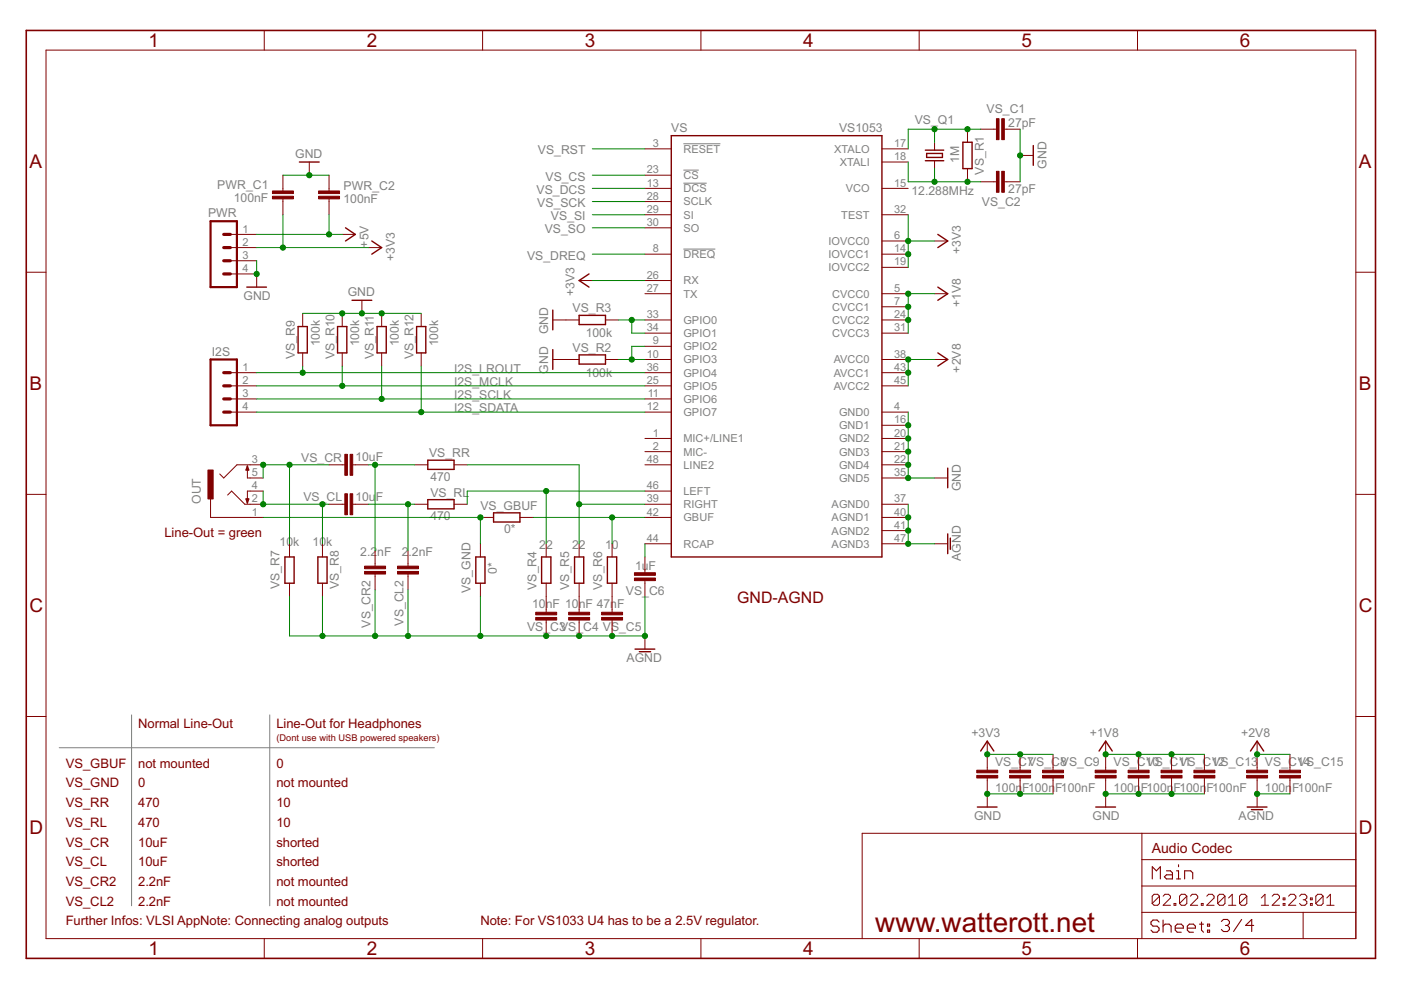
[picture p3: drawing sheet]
<svg xmlns="http://www.w3.org/2000/svg" width="297mm" height="210mm" viewBox="0 0 297 210" stroke-linecap="round" stroke-linejoin="round" font-family="sans-serif">
<g fill="#808080" stroke="#808080" stroke-width=".21">
<path d="M12.6 158.5h79.5z"/>
<path d="M57.2 151.6v40.4z"/>
<path d="M27.9 151.6v40.4z"/>
<path d="M144.9 30.5h7.8z"/>
<path d="M144.9 36.1h3.2z"/>
<path d="M144.9 38.8h4.9z"/>
<path d="M144.9 52.8h6.8z"/>
</g>
<g fill="#800000" stroke="#800000" stroke-width=".3">
<path d="M142.3 28.8v89.3z"/>
<path d="M142.3 118.1h44.7z"/>
<path d="M187 28.8v89.3z"/>
<path d="M142.3 28.8h44.7z"/>
<path d="M200.9 113.2v4.2z"/>
<path d="M201.5 114.1v2.4z"/>
<path d="M122.8 77.2h5.6z"/>
<path d="M122.8 75.2h5.6z"/>
<path d="M128.4 75.2v2z"/>
<path d="M122.8 75.2v2z"/>
<path d="M117.2 74.1v4.2z"/>
<path d="M130.7 118.1v5.6z"/>
<path d="M128.8 118.1v5.6z"/>
<path d="M128.8 118.1h1.9z"/>
<path d="M128.8 123.7h1.9z"/>
<path d="M123.8 118.1v5.6z"/>
<path d="M121.8 118.1v5.6z"/>
<path d="M121.8 118.1h2z"/>
<path d="M121.8 123.7h2z"/>
<path d="M116.8 118.1v5.6z"/>
<path d="M114.8 118.1v5.6z"/>
<path d="M114.8 118.1h2z"/>
<path d="M114.8 123.7h2z"/>
<path d="M134.6 137.6h4.2z"/>
<path d="M135.6 138.2h2.3z"/>
<path d="M198.8 52.5l2.1-1.4z"/>
<path d="M198.8 49.7l2.1 1.4z"/>
<path d="M198.8 77.6l2.1-1.4z"/>
<path d="M198.8 74.8l2.1 1.4z"/>
<path d="M198.8 63.7l2.1-1.4z"/>
<path d="M198.8 60.9l2.1 1.4z"/>
<path d="M122.8 59.5l2.1-1.4z"/>
<path d="M122.8 59.5l2.1 1.4z"/>
<path d="M200.9 99.3v4.1z"/>
<path d="M207.2 171.1h4.2z"/>
<path d="M209.3 157.1l1.4 2.1z"/>
<path d="M209.3 157.1l-1.4 2.1z"/>
<path d="M232.3 171.1h4.2z"/>
<path d="M234.4 157.1l1.4 2.1z"/>
<path d="M234.4 157.1l-1.4 2.1z"/>
<path d="M266.5 157.1l1.4 2.1z"/>
<path d="M266.5 157.1l-1.4 2.1z"/>
<path d="M264.4 171.1h4.2z"/>
<path d="M265.3 171.7h2.4z"/>
<path d="M219.1 30.9v4.2z"/>
<path d="M204.2 30.2v5.6z"/>
<path d="M206.1 30.2v5.6z"/>
<path d="M204.2 35.8h1.9z"/>
<path d="M204.2 30.2h1.9z"/>
<path d="M90.7 105.9h5.6z"/>
<path d="M90.7 107.9h5.6z"/>
<path d="M90.7 105.9v2z"/>
<path d="M96.3 105.9v2z"/>
<path d="M90.7 97.6h5.6z"/>
<path d="M90.7 99.5h5.6z"/>
<path d="M90.7 97.6v1.9z"/>
<path d="M96.3 97.6v1.9z"/>
<path d="M104.6 108.7h5.6z"/>
<path d="M104.6 110.7h5.6z"/>
<path d="M104.6 108.7v2z"/>
<path d="M110.2 108.7v2z"/>
<path d="M100.9 118.1v5.6z"/>
<path d="M102.8 118.1v5.6z"/>
<path d="M100.9 123.7h1.9z"/>
<path d="M100.9 118.1h1.9z"/>
<path d="M60.4 118.1v5.6z"/>
<path d="M62.4 118.1v5.6z"/>
<path d="M60.4 123.7h2z"/>
<path d="M60.4 118.1h2z"/>
<path d="M67.4 118.1v5.6z"/>
<path d="M69.3 118.1v5.6z"/>
<path d="M67.4 123.7h1.9z"/>
<path d="M67.4 118.1h1.9z"/>
<path d="M122.8 68.8h5.6z"/>
<path d="M122.8 66.9h5.6z"/>
<path d="M128.4 66.9v1.9z"/>
<path d="M122.8 66.9v1.9z"/>
<path d="M117.2 65.7v4.2z"/>
<path d="M52.3 60.9h4.2z"/>
<path d="M78.8 53.9l2.1-1.4z"/>
<path d="M78.8 51.1l2.1 1.4z"/>
<path d="M73.3 51.1l2-1.4z"/>
<path d="M73.3 48.3l2 1.4z"/>
<path d="M63.5 34.4h4.2z"/>
<path d="M65.2 69.2v5.6z"/>
<path d="M63.2 69.2v5.6z"/>
<path d="M63.2 69.2h2z"/>
<path d="M63.2 74.8h2z"/>
<path d="M73.5 69.2v5.6z"/>
<path d="M71.6 69.2v5.6z"/>
<path d="M71.6 69.2h1.9z"/>
<path d="M71.6 74.8h1.9z"/>
<path d="M81.9 69.2v5.6z"/>
<path d="M79.9 69.2v5.6z"/>
<path d="M79.9 69.2h2z"/>
<path d="M79.9 74.8h2z"/>
<path d="M90.3 69.2v5.6z"/>
<path d="M88.3 69.2v5.6z"/>
<path d="M88.3 69.2h2z"/>
<path d="M88.3 74.8h2z"/>
<path d="M74.6 63.7h4.2z"/>
<path d="M52.5 98.8l.2 .9z"/>
<path d="M52.2 99.7h.5z"/>
<path d="M52.5 98.8l-.3 .9z"/>
<path d="M52.7 105.8l-.2 .8z"/>
<path d="M52.2 105.8h.5z"/>
<path d="M52.2 105.8l.3 .8z"/>
<path d="M196.5 33.4h3.3z"/>
<path d="M199.8 32.5v.9z"/>
<path d="M196.5 32.5h3.3z"/>
<path d="M196.5 32.5v.9z"/>
<path d="M196.2 31.8h3.9z"/>
<path d="M196.2 34.1h3.9z"/>
</g>
<g fill="#800000" stroke="#800000" stroke-width=".21">
<path d="M136.7 31.6h5.6z"/>
<path d="M136.7 37.1h5.6z"/>
<path d="M136.7 39.9h5.6z"/>
<path d="M136.7 42.7h5.6z"/>
<path d="M136.7 45.5h5.6z"/>
<path d="M136.7 48.3h5.6z"/>
<path d="M136.7 59.5h5.6z"/>
<path d="M136.7 62.3h5.6z"/>
<path d="M136.7 67.8h5.6z"/>
<path d="M136.7 70.6h5.6z"/>
<path d="M136.7 73.4h5.6z"/>
<path d="M136.7 76.2h5.6z"/>
<path d="M136.7 79h5.6z"/>
<path d="M136.7 81.8h5.6z"/>
<path d="M136.7 84.6h5.6z"/>
<path d="M136.7 87.4h5.6z"/>
<path d="M136.7 93h5.6z"/>
<path d="M136.7 95.8h5.6z"/>
<path d="M136.7 98.6h5.6z"/>
<path d="M136.7 104.1h5.6z"/>
<path d="M136.7 106.9h5.6z"/>
<path d="M136.7 109.7h5.6z"/>
<path d="M136.7 115.3h5.6z"/>
<path d="M187 31.6h5.6z"/>
<path d="M187 34.4h5.6z"/>
<path d="M187 39.9h5.6z"/>
<path d="M187 45.5h5.6z"/>
<path d="M187 51.1h5.6z"/>
<path d="M187 53.9h5.6z"/>
<path d="M187 56.7h5.6z"/>
<path d="M187 62.3h5.6z"/>
<path d="M187 65h5.6z"/>
<path d="M187 67.8h5.6z"/>
<path d="M187 70.6h5.6z"/>
<path d="M187 76.2h5.6z"/>
<path d="M187 79h5.6z"/>
<path d="M187 81.8h5.6z"/>
<path d="M187 87.4h5.6z"/>
<path d="M187 90.2h5.6z"/>
<path d="M187 93h5.6z"/>
<path d="M187 95.8h5.6z"/>
<path d="M187 98.6h5.6z"/>
<path d="M187 101.3h5.6z"/>
<path d="M187 106.9h5.6z"/>
<path d="M136.7 53.9h5.6z"/>
<path d="M187 109.7h5.6z"/>
<path d="M187 112.5h5.6z"/>
<path d="M187 115.3h5.6z"/>
<path d="M198.1 115.3h2.8z"/>
<path d="M128.4 76.2h2.8z"/>
<path d="M120 76.2h2.8z"/>
<path d="M136.7 123.7v2.7z"/>
<path d="M136.7 118.1v2.8z"/>
<path d="M136.7 123.1v.6z"/>
<path d="M136.7 120.9v.5z"/>
<path d="M117.2 76.2h2.8z"/>
<path d="M129.8 115.3v2.8z"/>
<path d="M129.8 123.7v2.7z"/>
<path d="M122.8 115.3v2.8z"/>
<path d="M122.8 123.7v2.7z"/>
<path d="M115.8 115.3v2.8z"/>
<path d="M115.8 123.7v2.7z"/>
<path d="M115.8 132v2.8z"/>
<path d="M115.8 126.4v2.8z"/>
<path d="M115.8 131.5v.5z"/>
<path d="M115.8 129.2v.6z"/>
<path d="M122.8 132v2.8z"/>
<path d="M122.8 126.4v2.8z"/>
<path d="M122.8 131.5v.5z"/>
<path d="M122.8 129.2v.6z"/>
<path d="M129.8 132v2.8z"/>
<path d="M129.8 126.4v2.8z"/>
<path d="M129.8 131.5v.5z"/>
<path d="M129.8 129.2v.6z"/>
<path d="M136.7 134.8v2.8z"/>
<path d="M198.1 51.1h2.8z"/>
<path d="M198.1 76.2h2.8z"/>
<path d="M198.1 62.3h2.8z"/>
<path d="M122.8 59.5h2.8z"/>
<path d="M198.1 101.3h2.8z"/>
<path d="M287.5 193.4v5.6z"/>
<path d="M287.5 187.9v5.5z"/>
<path d="M287.5 182.3v5.6z"/>
<path d="M287.5 176.7v5.6z"/>
<path d="M182.8 176.7v22.3z"/>
<path d="M182.8 176.7h59.3z"/>
<path d="M242.1 176.7h45.4z"/>
<path d="M276.3 193.4v5.6z"/>
<path d="M276.3 193.4h11.2z"/>
<path d="M242.1 193.4h34.2z"/>
<path d="M242.1 193.4v5.6z"/>
<path d="M242.1 187.9v5.5z"/>
<path d="M242.1 187.9h45.4z"/>
<path d="M242.1 182.3v5.6z"/>
<path d="M242.1 182.3h45.4z"/>
<path d="M242.1 176.7v5.6z"/>
<path d="M244.3 190v1.6z"/>
<path d="M244.3 190l.4-.4z"/>
<path d="M244.7 189.6h.7z"/>
<path d="M245.4 189.6l.4 .4z"/>
<path d="M245.8 190v1.6z"/>
<path d="M245.8 191.6l-.4 .3z"/>
<path d="M244.7 191.9h.7z"/>
<path d="M244.3 191.6l.4 .3z"/>
<path d="M244.3 191.6l1.5-1.6z"/>
<path d="M246.6 191.9h1.6z"/>
<path d="M246.6 191.9l1.6-1.5z"/>
<path d="M248.2 190v.4z"/>
<path d="M247.8 189.6l.4 .4z"/>
<path d="M247 189.6h.8z"/>
<path d="M247 189.6l-.4 .4z"/>
<path d="M248.9 191.6v.3z"/>
<path d="M248.9 191.6h.4z"/>
<path d="M249.3 191.6v.3z"/>
<path d="M248.9 191.9h.4z"/>
<path d="M250.1 190v1.6z"/>
<path d="M250.5 189.6l-.4 .4z"/>
<path d="M250.5 189.6h.7z"/>
<path d="M251.2 189.6l.4 .4z"/>
<path d="M251.6 190v1.6z"/>
<path d="M251.2 191.9l.4-.3z"/>
<path d="M250.5 191.9h.7z"/>
<path d="M250.1 191.6l.4 .3z"/>
<path d="M250.1 191.6l1.5-1.6z"/>
<path d="M252.4 191.9h1.5z"/>
<path d="M252.4 191.9l1.5-1.5z"/>
<path d="M253.9 190v.4z"/>
<path d="M253.6 189.6l.3 .4z"/>
<path d="M252.8 189.6h.8z"/>
<path d="M252.8 189.6l-.4 .4z"/>
<path d="M254.7 191.6v.3z"/>
<path d="M254.7 191.6h.4z"/>
<path d="M255.1 191.6v.3z"/>
<path d="M254.7 191.9h.4z"/>
<path d="M255.9 191.9h1.5z"/>
<path d="M255.9 191.9l1.5-1.5z"/>
<path d="M257.4 190v.4z"/>
<path d="M257 189.6l.4 .4z"/>
<path d="M256.2 189.6h.8z"/>
<path d="M256.2 189.6l-.3 .4z"/>
<path d="M258.2 190v1.6z"/>
<path d="M258.6 189.6l-.4 .4z"/>
<path d="M258.6 189.6h.7z"/>
<path d="M259.3 189.6l.4 .4z"/>
<path d="M259.7 190v1.6z"/>
<path d="M259.7 191.6l-.4 .3z"/>
<path d="M258.6 191.9h.7z"/>
<path d="M258.2 191.6l.4 .3z"/>
<path d="M258.2 191.6l1.5-1.6z"/>
<path d="M260.5 190.4l.8-.8z"/>
<path d="M261.3 189.6v2.3z"/>
<path d="M260.5 191.9h1.5z"/>
<path d="M262.8 190v1.6z"/>
<path d="M263.2 189.6l-.4 .4z"/>
<path d="M263.2 189.6h.7z"/>
<path d="M263.9 189.6l.5 .4z"/>
<path d="M264.4 190v1.6z"/>
<path d="M263.9 191.9l.5-.3z"/>
<path d="M263.2 191.9h.7z"/>
<path d="M262.8 191.6l.4 .3z"/>
<path d="M264.4 190l-1.6 1.6z"/>
<path d="M267.4 190.4l.8-.8z"/>
<path d="M268.2 189.6v2.3z"/>
<path d="M267.4 191.9h1.6z"/>
<path d="M269.7 191.9h1.6z"/>
<path d="M269.7 191.9l1.6-1.5z"/>
<path d="M271.3 190v.4z"/>
<path d="M270.9 189.6l.4 .4z"/>
<path d="M270.1 189.6h.8z"/>
<path d="M270.1 189.6l-.4 .4z"/>
<path d="M272.1 190.4h.3z"/>
<path d="M272.4 190.4v.4z"/>
<path d="M272.1 190.8h.3z"/>
<path d="M272.1 190.4v.4z"/>
<path d="M272.1 191.6h.3z"/>
<path d="M272.4 191.6v.3z"/>
<path d="M272.1 191.9h.3z"/>
<path d="M272.1 191.6v.3z"/>
<path d="M273.2 191.9h1.5z"/>
<path d="M273.2 191.9l1.5-1.5z"/>
<path d="M274.7 190v.4z"/>
<path d="M274.4 189.6l.3 .4z"/>
<path d="M273.6 189.6h.8z"/>
<path d="M273.2 190l.4-.4z"/>
<path d="M275.9 189.6l-.4 .4z"/>
<path d="M275.9 189.6h.8z"/>
<path d="M276.7 189.6l.4 .4z"/>
<path d="M277.1 190v.4z"/>
<path d="M276.7 190.8l.4-.4z"/>
<path d="M276.3 190.8h.4z"/>
<path d="M276.7 190.8l.4 .4z"/>
<path d="M277.1 191.2v.4z"/>
<path d="M276.7 191.9l.4-.3z"/>
<path d="M275.9 191.9h.8z"/>
<path d="M275.5 191.6l.4 .3z"/>
<path d="M277.8 190.4h.4z"/>
<path d="M278.2 190.4v.4z"/>
<path d="M277.8 190.8h.4z"/>
<path d="M277.8 190.4v.4z"/>
<path d="M277.8 191.6h.4z"/>
<path d="M278.2 191.6v.3z"/>
<path d="M277.8 191.9h.4z"/>
<path d="M277.8 191.6v.3z"/>
<path d="M279 190v1.6z"/>
<path d="M279 190l.4-.4z"/>
<path d="M279.4 189.6h.7z"/>
<path d="M280.1 189.6l.4 .4z"/>
<path d="M280.5 190v1.6z"/>
<path d="M280.5 191.6l-.4 .3z"/>
<path d="M279.4 191.9h.7z"/>
<path d="M279 191.6l.4 .3z"/>
<path d="M279 191.6l1.5-1.6z"/>
<path d="M282.1 189.6l-.8 .8z"/>
<path d="M282.1 189.6v2.3z"/>
<path d="M281.3 191.9h1.6z"/>
<path d="M9.8 10.6v188.4z"/>
<path d="M5.6 57.7h4.2z"/>
<path d="M5.6 104.8h4.2z"/>
<path d="M5.6 151.9h4.2z"/>
<path d="M9.8 199h277.7z"/>
<path d="M56 199v4.2z"/>
<path d="M102.3 199v4.2z"/>
<path d="M148.6 199v4.2z"/>
<path d="M194.9 199v4.2z"/>
<path d="M241.2 199v4.2z"/>
<path d="M287.5 10.6v188.4z"/>
<path d="M287.5 57.7h4.1z"/>
<path d="M287.5 104.8h4.1z"/>
<path d="M287.5 151.9h4.1z"/>
<path d="M9.8 10.6h277.7z"/>
<path d="M56 6.5v4.1z"/>
<path d="M102.3 6.5v4.1z"/>
<path d="M148.6 6.5v4.1z"/>
<path d="M194.9 6.5v4.1z"/>
<path d="M241.2 6.5v4.1z"/>
<path d="M209.3 159.9v2.8z"/>
<path d="M209.3 165.5v2.8z"/>
<path d="M209.3 162.7v.6z"/>
<path d="M209.3 165v.5z"/>
<path d="M216.3 159.9v2.8z"/>
<path d="M216.3 165.5v2.8z"/>
<path d="M216.3 162.7v.6z"/>
<path d="M216.3 165v.5z"/>
<path d="M223.3 159.9v2.8z"/>
<path d="M223.3 165.5v2.8z"/>
<path d="M223.3 162.7v.6z"/>
<path d="M223.3 165v.5z"/>
<path d="M209.3 168.3v2.8z"/>
<path d="M209.3 157.1v2.8z"/>
<path d="M234.4 159.9v2.8z"/>
<path d="M234.4 165.5v2.8z"/>
<path d="M234.4 162.7v.6z"/>
<path d="M234.4 165v.5z"/>
<path d="M241.4 159.9v2.8z"/>
<path d="M241.4 165.5v2.8z"/>
<path d="M241.4 162.7v.6z"/>
<path d="M241.4 165v.5z"/>
<path d="M248.4 159.9v2.8z"/>
<path d="M248.4 165.5v2.8z"/>
<path d="M248.4 162.7v.6z"/>
<path d="M248.4 165v.5z"/>
<path d="M234.4 168.3v2.8z"/>
<path d="M266.5 159.9v2.8z"/>
<path d="M266.5 165.5v2.8z"/>
<path d="M266.5 162.7v.6z"/>
<path d="M266.5 165v.5z"/>
<path d="M273.5 159.9v2.8z"/>
<path d="M273.5 165.5v2.8z"/>
<path d="M273.5 162.7v.6z"/>
<path d="M273.5 165v.5z"/>
<path d="M234.4 157.1v2.8z"/>
<path d="M266.5 157.1v2.8z"/>
<path d="M266.5 168.3v2.8z"/>
<path d="M207.9 38.5h2.8z"/>
<path d="M213.5 38.5h2.8z"/>
<path d="M210.7 38.5h.6z"/>
<path d="M212.9 38.5h.6z"/>
<path d="M207.9 27.4h2.8z"/>
<path d="M213.5 27.4h2.8z"/>
<path d="M210.7 27.4h.6z"/>
<path d="M212.9 27.4h.6z"/>
<path d="M216.3 33h2.8z"/>
<path d="M205.1 35.8v2.7z"/>
<path d="M205.1 27.4v2.8z"/>
<path d="M87.9 106.9h2.8z"/>
<path d="M96.3 106.9h2.8z"/>
<path d="M87.9 98.6h2.8z"/>
<path d="M96.3 98.6h2.8z"/>
<path d="M101.9 109.7h2.7z"/>
<path d="M110.2 109.7h2.8z"/>
<path d="M101.9 123.7v2.7z"/>
<path d="M101.9 115.3v2.8z"/>
<path d="M75.3 98.6h2.8z"/>
<path d="M69.8 98.6h2.8z"/>
<path d="M74.8 98.6h.5z"/>
<path d="M72.6 98.6h.5z"/>
<path d="M75.3 106.9h2.8z"/>
<path d="M69.8 106.9h2.8z"/>
<path d="M74.8 106.9h.5z"/>
<path d="M72.6 106.9h.5z"/>
<path d="M61.4 123.7v2.7z"/>
<path d="M61.4 115.3v2.8z"/>
<path d="M68.4 123.7v2.7z"/>
<path d="M68.4 115.3v2.8z"/>
<path d="M79.5 116.7v2.8z"/>
<path d="M79.5 122.3v2.8z"/>
<path d="M79.5 119.5v.5z"/>
<path d="M79.5 121.7v.6z"/>
<path d="M86.5 116.7v2.8z"/>
<path d="M86.5 122.3v2.8z"/>
<path d="M86.5 119.5v.5z"/>
<path d="M86.5 121.7v.6z"/>
<path d="M128.4 67.8h2.8z"/>
<path d="M120 67.8h2.8z"/>
<path d="M117.2 67.8h2.8z"/>
<path d="M255.4 159.9v2.8z"/>
<path d="M255.4 165.5v2.8z"/>
<path d="M255.4 162.7v.6z"/>
<path d="M255.4 165v.5z"/>
<path d="M54.4 58.1v2.8z"/>
<path d="M78.1 52.5h2.8z"/>
<path d="M60 37.1v2.8z"/>
<path d="M60 42.7v2.8z"/>
<path d="M60 39.9v.6z"/>
<path d="M60 42.2v.5z"/>
<path d="M48.8 79h5.6z"/>
<path d="M48.8 81.8h5.6z"/>
<path d="M48.8 84.6h5.6z"/>
<path d="M48.8 87.4h5.6z"/>
<path d="M48.8 49.7h5.6z"/>
<path d="M48.8 52.5h5.6z"/>
<path d="M48.8 55.3h5.6z"/>
<path d="M48.8 58.1h5.6z"/>
<path d="M69.8 37.1v2.8z"/>
<path d="M69.8 42.7v2.8z"/>
<path d="M69.8 39.9v.6z"/>
<path d="M69.8 42.2v.5z"/>
<path d="M72.6 49.7h2.7z"/>
<path d="M65.6 34.4v2.7z"/>
<path d="M64.2 66.4v2.8z"/>
<path d="M64.2 74.8v2.8z"/>
<path d="M72.6 66.4v2.8z"/>
<path d="M72.6 74.8v2.8z"/>
<path d="M80.9 66.4v2.8z"/>
<path d="M80.9 74.8v2.8z"/>
<path d="M89.3 66.4v2.8z"/>
<path d="M89.3 74.8v2.8z"/>
<path d="M76.7 63.7v2.7z"/>
<path d="M53 109.7h2.8z"/>
<path d="M53 98.6h2.8z"/>
<path d="M53 101.3h2.8z"/>
<path d="M50.2 98.6h2.8z"/>
<path d="M50.2 98.6l-2.8 2.7z"/>
<path d="M46.6 100.5l.8 .8z"/>
<path d="M52.5 101.3h.5z"/>
<path d="M52.5 98.8v2.5z"/>
<path d="M44.6 109.7h8.4z"/>
<path d="M44.6 105.8v3.9z"/>
<path d="M53 106.9h2.8z"/>
<path d="M53 104.1h2.8z"/>
<path d="M51.9 106.9h1.1z"/>
<path d="M49.1 104.1l2.8 2.8z"/>
<path d="M49.1 104.1l-.8 .9z"/>
<path d="M52.5 104.1h.5z"/>
<path d="M52.5 104.1v2.5z"/>
<path d="M198.1 30.2v1.6z"/>
<path d="M198.1 34.1v1.7z"/>
</g>
<g fill="#800000" stroke="#800000" stroke-width=".21">
<path d="M134.5 121.4h4.5v.6h-4.5z"/>
<path d="M134.5 122.6h4.5v.5h-4.5z"/>
<path d="M113.6 129.8h4.4v.6h-4.4z"/>
<path d="M113.6 130.9h4.4v.6h-4.4z"/>
<path d="M120.6 129.8h4.4v.6h-4.4z"/>
<path d="M120.6 130.9h4.4v.6h-4.4z"/>
<path d="M127.6 129.8h4.4v.6h-4.4z"/>
<path d="M127.6 130.9h4.4v.6h-4.4z"/>
<path d="M207.1 164.4h4.4v.6h-4.4z"/>
<path d="M207.1 163.3h4.4v.6h-4.4z"/>
<path d="M214.1 164.4h4.4v.6h-4.4z"/>
<path d="M214.1 163.3h4.4v.6h-4.4z"/>
<path d="M221 164.4h4.5v.6h-4.5z"/>
<path d="M221 163.3h4.5v.6h-4.5z"/>
<path d="M232.2 164.4h4.4v.6h-4.4z"/>
<path d="M232.2 163.3h4.4v.6h-4.4z"/>
<path d="M239.2 164.4h4.4v.6h-4.4z"/>
<path d="M239.2 163.3h4.4v.6h-4.4z"/>
<path d="M246.2 164.4h4.4v.6h-4.4z"/>
<path d="M246.2 163.3h4.4v.6h-4.4z"/>
<path d="M264.3 164.4h4.5v.6h-4.5z"/>
<path d="M264.3 163.3h4.5v.6h-4.5z"/>
<path d="M271.3 164.4h4.4v.6h-4.4z"/>
<path d="M271.3 163.3h4.4v.6h-4.4z"/>
<path d="M212.4 36.3h.5v4.5h-.5z"/>
<path d="M211.3 36.3h.5v4.5h-.5z"/>
<path d="M212.4 25.2h.5v4.4h-.5z"/>
<path d="M211.3 25.2h.5v4.4h-.5z"/>
<path d="M73.1 96.3h.6v4.5h-.6z"/>
<path d="M74.2 96.3h.6v4.5h-.6z"/>
<path d="M73.1 104.7h.6v4.4h-.6z"/>
<path d="M74.2 104.7h.6v4.4h-.6z"/>
<path d="M77.3 121.2h4.4v.5h-4.4z"/>
<path d="M77.3 120h4.4v.6h-4.4z"/>
<path d="M84.3 121.2h4.4v.5h-4.4z"/>
<path d="M84.3 120h4.4v.6h-4.4z"/>
<path d="M253.1 164.4h4.5v.6h-4.5z"/>
<path d="M253.1 163.3h4.5v.6h-4.5z"/>
<path d="M57.8 41.6h4.4v.6h-4.4z"/>
<path d="M57.8 40.5h4.4v.5h-4.4z"/>
<path d="M67.5 41.6h4.5v.6h-4.5z"/>
<path d="M67.5 40.5h4.5v.5h-4.5z"/>
<path d="M44.1 99.7h1.1v6.1h-1.1z"/>
</g>
<g fill="#800000" stroke="#800000" stroke-width=".23">
<path d="M244.3 183.8v2.6z"/>
<path d="M244.3 183.8l.9 .8z"/>
<path d="M246 183.8l-.8 .8z"/>
<path d="M246 183.8v2.6z"/>
<path d="M247.3 184.6h.9z"/>
<path d="M248.2 184.6l.4 .5z"/>
<path d="M248.6 185.1v1.3z"/>
<path d="M247.3 186.4h1.3z"/>
<path d="M246.9 185.9l.4 .5z"/>
<path d="M246.9 185.9l.4-.4z"/>
<path d="M247.3 185.5h1.3z"/>
<path d="M249.4 184.6h.5z"/>
<path d="M249.9 184.6v1.8z"/>
<path d="M249.4 186.4h.9z"/>
<path d="M249.9 183.3v.5z"/>
<path d="M251.2 184.6v1.8z"/>
<path d="M251.2 184.6h1.3z"/>
<path d="M252.5 184.6l.4 .5z"/>
<path d="M252.9 185.1v1.3z"/>
<path d="M259 195.4l.4-.5z"/>
<path d="M259.4 194.9h.8z"/>
<path d="M260.2 194.9l.5 .5z"/>
<path d="M260.7 195.4v.4z"/>
<path d="M260.7 195.8l-.5 .4z"/>
<path d="M259.8 196.2h.4z"/>
<path d="M260.2 196.2l.5 .5z"/>
<path d="M260.7 196.7v.4z"/>
<path d="M260.2 197.5l.5-.4z"/>
<path d="M259.4 197.5h.8z"/>
<path d="M259 197.1l.4 .4z"/>
<path d="M263.2 194.9l-1.7 2.6z"/>
<path d="M265.4 194.9v2.6z"/>
<path d="M264.1 196.2l1.3-1.3z"/>
<path d="M264.1 196.2h1.7z"/>
<path d="M245.3 195.1l.4 .4z"/>
<path d="M244.5 195.1h.8z"/>
<path d="M244.5 195.1l-.5 .4z"/>
<path d="M244 195.5v.4z"/>
<path d="M244 195.9l.5 .5z"/>
<path d="M244.5 196.4h.8z"/>
<path d="M245.3 196.4l.4 .4z"/>
<path d="M245.7 196.8v.4z"/>
<path d="M245.7 197.2l-.4 .5z"/>
<path d="M244.5 197.7h.8z"/>
<path d="M244 197.2l.5 .5z"/>
<path d="M246.6 195.1v2.6z"/>
<path d="M246.6 196.4l.4-.5z"/>
<path d="M247 195.9h.9z"/>
<path d="M247.9 195.9l.4 .5z"/>
<path d="M248.3 196.4v1.3z"/>
<path d="M249.6 197.7h.8z"/>
<path d="M249.2 197.2l.4 .5z"/>
<path d="M249.2 196.4v.8z"/>
<path d="M249.2 196.4l.4-.5z"/>
<path d="M249.6 195.9h.8z"/>
<path d="M250.4 195.9l.5 .5z"/>
<path d="M250.9 196.4v.4z"/>
<path d="M249.2 196.8h1.7z"/>
<path d="M252.2 197.7h.8z"/>
<path d="M251.7 197.2l.5 .5z"/>
<path d="M251.7 196.4v.8z"/>
<path d="M251.7 196.4l.5-.5z"/>
<path d="M252.2 195.9h.8z"/>
<path d="M253 195.9l.4 .5z"/>
<path d="M253.4 196.4v.4z"/>
<path d="M251.7 196.8h1.7z"/>
<path d="M254.7 195.5v1.7z"/>
<path d="M254.7 197.2l.5 .5z"/>
<path d="M254.3 195.9h.9z"/>
<path d="M256 195.9h.5z"/>
<path d="M256.5 195.9v.5z"/>
<path d="M256 196.4h.5z"/>
<path d="M256 195.9v.5z"/>
<path d="M256 197.2h.5z"/>
<path d="M256.5 197.2v.5z"/>
<path d="M256 197.7h.5z"/>
<path d="M256 197.2v.5z"/>
</g>
<g fill="#800000" stroke="#800000" stroke-width=".34">
<path d="M5.6 6.5v196.7z"/>
<path d="M5.6 203.2h286z"/>
<path d="M291.6 6.5v196.7z"/>
<path d="M5.6 6.5h286z"/>
</g>
<g fill="#800000" stroke="#800000" stroke-width=".47">
<path d="M44.6 76.2h5.6z"/>
<path d="M44.6 76.2v14z"/>
<path d="M50.2 76.2v14z"/>
<path d="M44.6 90.2h5.6z"/>
<path d="M44.6 46.9h5.6z"/>
<path d="M44.6 46.9v14z"/>
<path d="M50.2 46.9v14z"/>
<path d="M44.6 60.9h5.6z"/>
</g>
<g fill="#800000" stroke="#800000" stroke-width=".68">
<path d="M47.4 84.6h1.4z"/>
<path d="M47.4 81.8h1.4z"/>
<path d="M47.4 79h1.4z"/>
<path d="M47.4 87.4h1.4z"/>
<path d="M47.4 55.3h1.4z"/>
<path d="M47.4 52.5h1.4z"/>
<path d="M47.4 49.7h1.4z"/>
<path d="M47.4 58.1h1.4z"/>
</g>
<g fill="#008000" stroke="#008000" stroke-width=".21">
<path d="M192.6 98.6v2.7z"/>
<path d="M192.6 95.8v2.8z"/>
<path d="M192.6 93v2.8z"/>
<path d="M192.6 90.2v2.8z"/>
<path d="M192.6 87.4v2.8z"/>
<path d="M192.6 101.3h5.5z"/>
<path d="M209.3 168.3h7z"/>
<path d="M216.3 168.3h7z"/>
<path d="M234.4 168.3h7z"/>
<path d="M241.4 168.3h7z"/>
<path d="M248.4 168.3h7z"/>
<path d="M216.3 33v5.5z"/>
<path d="M216.3 27.4v5.6z"/>
<path d="M54.4 55.3v2.8z"/>
<path d="M65.6 37.1h4.2z"/>
<path d="M60 37.1h5.6z"/>
<path d="M64.2 66.4h8.4z"/>
<path d="M72.6 66.4h4.1z"/>
<path d="M76.7 66.4h4.2z"/>
<path d="M80.9 66.4h8.4z"/>
<path d="M125.6 39.9h11.1z"/>
<path d="M125.6 37.1h11.1z"/>
<path d="M125.6 31.6h11.1z"/>
<path d="M125.6 53.9h11.1z"/>
<path d="M115.8 134.8h7z"/>
<path d="M122.8 134.8h7z"/>
<path d="M129.8 134.8h6.9z"/>
<path d="M136.7 126.4v8.4z"/>
<path d="M101.9 126.4v8.4z"/>
<path d="M101.9 134.8h13.9z"/>
<path d="M86.5 134.8h15.4z"/>
<path d="M79.5 134.8h7z"/>
<path d="M68.4 134.8h11.1z"/>
<path d="M68.4 126.4v8.4z"/>
<path d="M61.4 134.8h7z"/>
<path d="M61.4 126.4v8.4z"/>
<path d="M79.5 125.1v9.7z"/>
<path d="M86.5 125.1v9.7z"/>
<path d="M192.6 106.9v2.8z"/>
<path d="M192.6 109.7v2.8z"/>
<path d="M192.6 112.5v2.8z"/>
<path d="M192.6 115.3h5.5z"/>
<path d="M266.5 168.3h7z"/>
<path d="M192.6 76.2v2.8z"/>
<path d="M192.6 79v2.8z"/>
<path d="M192.6 76.2h5.5z"/>
<path d="M266.5 159.9h7z"/>
<path d="M192.6 62.3v2.7z"/>
<path d="M192.6 65v2.8z"/>
<path d="M192.6 67.8v2.8z"/>
<path d="M192.6 62.3h5.5z"/>
<path d="M234.4 159.9h7z"/>
<path d="M241.4 159.9h7z"/>
<path d="M248.4 159.9h7z"/>
<path d="M192.6 51.1v2.8z"/>
<path d="M192.6 53.9v2.8z"/>
<path d="M192.6 45.5v5.6z"/>
<path d="M192.6 51.1h5.5z"/>
<path d="M125.6 59.5h11.1z"/>
<path d="M209.3 159.9h7z"/>
<path d="M216.3 159.9h7z"/>
<path d="M60 45.5v7z"/>
<path d="M54.4 52.5h5.6z"/>
<path d="M60 52.5h18.1z"/>
<path d="M129.8 109.7h6.9z"/>
<path d="M129.8 109.7v5.6z"/>
<path d="M113 109.7h16.8z"/>
<path d="M115.8 104.1h20.9z"/>
<path d="M99.1 104.1h16.7z"/>
<path d="M99.1 104.1v2.8z"/>
<path d="M115.8 104.1v11.2z"/>
<path d="M122.8 106.9h13.9z"/>
<path d="M122.8 106.9v8.4z"/>
<path d="M122.8 98.6v8.3z"/>
<path d="M99.1 98.6h23.7z"/>
<path d="M136.7 115.3v2.8z"/>
<path d="M125.6 42.7h11.1z"/>
<path d="M125.6 45.5h11.1z"/>
<path d="M125.6 48.3h11.1z"/>
<path d="M205.1 38.5h2.8z"/>
<path d="M198.1 38.5h7z"/>
<path d="M198.1 35.8v2.7z"/>
<path d="M192.6 38.5h5.5z"/>
<path d="M192.6 34.4v4.1z"/>
<path d="M192.6 27.4v4.2z"/>
<path d="M192.6 27.4h5.5z"/>
<path d="M198.1 27.4v2.8z"/>
<path d="M198.1 27.4h7z"/>
<path d="M205.1 27.4h2.8z"/>
<path d="M55.8 109.7h46.1z"/>
<path d="M101.9 109.7v5.6z"/>
<path d="M61.4 98.6h8.4z"/>
<path d="M55.8 98.6h5.6z"/>
<path d="M61.4 98.6v16.7z"/>
<path d="M55.8 98.6v2.7z"/>
<path d="M55.8 106.9h12.6z"/>
<path d="M68.4 106.9h1.4z"/>
<path d="M68.4 106.9v8.4z"/>
<path d="M55.8 104.1v2.8z"/>
<path d="M79.5 98.6h8.4z"/>
<path d="M78.1 98.6h1.4z"/>
<path d="M79.5 98.6v18.1z"/>
<path d="M78.1 106.9h8.4z"/>
<path d="M86.5 106.9h1.4z"/>
<path d="M86.5 106.9v9.8z"/>
<path d="M133.9 76.2h2.8z"/>
<path d="M133.9 73.4h2.8z"/>
<path d="M133.9 73.4v2.8z"/>
<path d="M131.2 76.2h2.7z"/>
<path d="M133.9 67.8v2.8z"/>
<path d="M133.9 67.8h2.8z"/>
<path d="M133.9 70.6h2.8z"/>
<path d="M131.2 67.8h2.7z"/>
<path d="M54.4 84.6h26.5z"/>
<path d="M80.9 84.6h55.8z"/>
<path d="M80.9 77.6v7z"/>
<path d="M89.3 87.4h47.4z"/>
<path d="M54.4 87.4h34.9z"/>
<path d="M89.3 77.6v9.8z"/>
<path d="M54.4 79h9.8z"/>
<path d="M64.2 79h72.5z"/>
<path d="M64.2 77.6v1.4z"/>
<path d="M72.6 81.8h64.1z"/>
<path d="M54.4 81.8h18.2z"/>
<path d="M72.6 77.6v4.2z"/>
<path d="M69.8 49.7h2.8z"/>
<path d="M69.8 45.5v4.2z"/>
<path d="M54.4 49.7h15.4z"/>
<circle cx="192.6" cy="98.6" r=".55"/>
<circle cx="192.6" cy="95.8" r=".55"/>
<circle cx="192.6" cy="93" r=".55"/>
<circle cx="192.6" cy="90.2" r=".55"/>
<circle cx="192.6" cy="101.3" r=".55"/>
<circle cx="216.3" cy="168.3" r=".55"/>
<circle cx="209.3" cy="168.3" r=".55"/>
<circle cx="241.4" cy="168.3" r=".55"/>
<circle cx="234.4" cy="168.3" r=".55"/>
<circle cx="248.4" cy="168.3" r=".55"/>
<circle cx="216.3" cy="33" r=".55"/>
<circle cx="54.4" cy="58.1" r=".55"/>
<circle cx="65.6" cy="37.1" r=".55"/>
<circle cx="72.6" cy="66.4" r=".55"/>
<circle cx="80.9" cy="66.4" r=".55"/>
<circle cx="76.7" cy="66.4" r=".55"/>
<circle cx="122.8" cy="134.8" r=".55"/>
<circle cx="129.8" cy="134.8" r=".55"/>
<circle cx="136.7" cy="134.8" r=".55"/>
<circle cx="115.8" cy="134.8" r=".55"/>
<circle cx="101.9" cy="134.8" r=".55"/>
<circle cx="68.4" cy="134.8" r=".55"/>
<circle cx="79.5" cy="134.8" r=".55"/>
<circle cx="86.5" cy="134.8" r=".55"/>
<circle cx="192.6" cy="109.7" r=".55"/>
<circle cx="192.6" cy="112.5" r=".55"/>
<circle cx="192.6" cy="115.3" r=".55"/>
<circle cx="266.5" cy="168.3" r=".55"/>
<circle cx="192.6" cy="79" r=".55"/>
<circle cx="192.6" cy="76.2" r=".55"/>
<circle cx="266.5" cy="159.9" r=".55"/>
<circle cx="192.6" cy="65" r=".55"/>
<circle cx="192.6" cy="67.8" r=".55"/>
<circle cx="192.6" cy="62.3" r=".55"/>
<circle cx="241.4" cy="159.9" r=".55"/>
<circle cx="234.4" cy="159.9" r=".55"/>
<circle cx="248.4" cy="159.9" r=".55"/>
<circle cx="192.6" cy="53.9" r=".55"/>
<circle cx="192.6" cy="51.1" r=".55"/>
<circle cx="216.3" cy="159.9" r=".55"/>
<circle cx="209.3" cy="159.9" r=".55"/>
<circle cx="60" cy="52.5" r=".55"/>
<circle cx="129.8" cy="109.7" r=".55"/>
<circle cx="115.8" cy="104.1" r=".55"/>
<circle cx="122.8" cy="106.9" r=".55"/>
<circle cx="205.1" cy="38.5" r=".55"/>
<circle cx="198.1" cy="38.5" r=".55"/>
<circle cx="198.1" cy="27.4" r=".55"/>
<circle cx="205.1" cy="27.4" r=".55"/>
<circle cx="101.9" cy="109.7" r=".55"/>
<circle cx="61.4" cy="98.6" r=".55"/>
<circle cx="55.8" cy="98.6" r=".55"/>
<circle cx="68.4" cy="106.9" r=".55"/>
<circle cx="55.8" cy="106.9" r=".55"/>
<circle cx="79.5" cy="98.6" r=".55"/>
<circle cx="86.5" cy="106.9" r=".55"/>
<circle cx="133.9" cy="76.2" r=".55"/>
<circle cx="133.9" cy="67.8" r=".55"/>
<circle cx="80.9" cy="84.6" r=".55"/>
<circle cx="89.3" cy="87.4" r=".55"/>
<circle cx="64.2" cy="79" r=".55"/>
<circle cx="72.6" cy="81.8" r=".55"/>
<circle cx="69.8" cy="49.7" r=".55"/>
</g>
<text font-size="6.6" fill="#800000" x="185.6" y="197.6">www.watterott.net</text>
<g font-size="4.5" fill="#800000">
<text x="31.5" y="10">1</text>
<text x="77.7" y="10">2</text>
<text x="124" y="10">3</text>
<text x="170.3" y="10">4</text>
<text x="216.6" y="10">5</text>
<text x="262.9" y="10">6</text>
<text x="6.2" y="35.6">A</text>
<text x="288.1" y="35.6">A</text>
<text x="6.2" y="82.7">B</text>
<text x="288.1" y="82.7">B</text>
<text x="6.2" y="129.8">C</text>
<text x="288.1" y="129.8">C</text>
<text x="6.2" y="176.9">D</text>
<text x="288.1" y="176.9">D</text>
<text x="31.5" y="202.5">1</text>
<text x="77.7" y="202.5">2</text>
<text x="124" y="202.5">3</text>
<text x="170.3" y="202.5">4</text>
<text x="216.6" y="202.5">5</text>
<text x="262.9" y="202.5">6</text>
</g>
<text font-size="3.8" fill="#800000" x="156.3" y="127.8">GND-AGND</text>
<text font-size="3.3" fill="#800000" x="244.2" y="180.9">Audio Codec</text>
<g font-size="3.1" fill="#800000">
<text x="34.9" y="113.9">Line-Out = green</text>
<text x="29.3" y="154.4">Normal Line-Out</text>
<text x="58.6" y="154.4">Line-Out for Headphones</text>
<text x="13.9" y="166.9">VS_GND</text>
<text x="13.9" y="162.7">VS_GBUF</text>
<text x="29.3" y="162.7">not mounted</text>
<text x="29.3" y="166.9">0</text>
<text x="58.6" y="166.9">not mounted</text>
<text x="58.6" y="162.7">0</text>
<text x="13.9" y="171.1">VS_RR</text>
<text x="29.3" y="171.1">470</text>
<text x="58.6" y="171.1">10</text>
<text x="13.9" y="175.3">VS_RL</text>
<text x="13.9" y="179.5">VS_CR</text>
<text x="29.3" y="175.3">470</text>
<text x="29.3" y="179.5">10uF</text>
<text x="58.6" y="175.3">10</text>
<text x="58.6" y="179.5">shorted</text>
<text x="13.9" y="183.7">VS_CL</text>
<text x="29.3" y="183.7">10uF</text>
<text x="58.6" y="183.7">shorted</text>
<text x="13.9" y="187.9">VS_CR2</text>
<text x="29.3" y="187.9">2.2nF</text>
<text x="58.6" y="187.9">not mounted</text>
<text x="13.9" y="192">VS_CL2</text>
<text x="13.9" y="196.2">Further Infos: VLSI AppNote: Connecting analog outputs</text>
<text x="29.3" y="192">2.2nF</text>
<text x="58.6" y="192">not mounted</text>
<text x="101.9" y="196.2">Note: For VS1033 U4 has to be a 2.5V regulator.</text>
</g>
<g font-size="2.9" fill="#808080">
<text x="142.3" y="28.1">VS</text>
<text x="177.9" y="28.1">VS1053</text>
<text x="194" y="26.3">VS_Q1</text>
<text x="209.2" y="24.1">VS_C1</text>
<text x="213.8" y="27">27pF</text>
<text x="62.6" y="33.4">GND</text>
<text x="114" y="32.7">VS_RST</text>
<text x="203.3" y="34.5" transform="rotate(-90 203.3 34.5)">1M</text>
<text x="221.9" y="35.8" transform="rotate(-90 221.9 35.8)">GND</text>
<text x="46" y="40.1">PWR_C1</text>
<text x="72.8" y="40.2">PWR_C2</text>
<text x="113.8" y="41.1">VS_DCS</text>
<text x="115.7" y="38.3">VS_CS</text>
<text x="193.3" y="41.3">12.288MHz</text>
<text x="208.6" y="37" transform="rotate(-90 208.6 37)">VS_R1</text>
<text x="213.8" y="40.9">27pF</text>
<text x="44.1" y="46.1">PWR</text>
<text x="49.6" y="42.9">100nF</text>
<text x="72.8" y="43">100nF</text>
<text x="113.9" y="43.9">VS_SCK</text>
<text x="116.8" y="46.7">VS_SI</text>
<text x="208.2" y="43.7">VS_C2</text>
<text x="78.1" y="52.5" transform="rotate(-90 78.1 52.5)">+5V</text>
<text x="115.5" y="49.5">VS_SO</text>
<text x="203.7" y="53.9" transform="rotate(-90 203.7 53.9)">+3V3</text>
<text x="83.7" y="55.3" transform="rotate(-90 83.7 55.3)">+3V3</text>
<text x="111.7" y="55">VS_DREQ</text>
<text x="51.6" y="63.7">GND</text>
<text x="73.7" y="62.7">GND</text>
<text x="121.8" y="62.8" transform="rotate(-90 121.8 62.8)">+3V3</text>
<text x="203.7" y="65.1" transform="rotate(-90 203.7 65.1)">+1V8</text>
<text x="116.3" y="70.9" transform="rotate(-90 116.3 70.9)">GND</text>
<text x="121.4" y="66.2">VS_R3</text>
<text x="124.2" y="71.5">100k</text>
<text x="44.9" y="75.4">I2S</text>
<text x="62.5" y="76.2" transform="rotate(-90 62.5 76.2)">VS_R9</text>
<text x="67.8" y="73.4" transform="rotate(-90 67.8 73.4)">100k</text>
<text x="70.9" y="76.2" transform="rotate(-90 70.9 76.2)">VS_R10</text>
<text x="76.2" y="73.4" transform="rotate(-90 76.2 73.4)">100k</text>
<text x="79.3" y="76.2" transform="rotate(-90 79.3 76.2)">VS_R11</text>
<text x="84.6" y="73.4" transform="rotate(-90 84.6 73.4)">100k</text>
<text x="87.6" y="76.2" transform="rotate(-90 87.6 76.2)">VS_R12</text>
<text x="92.9" y="73.4" transform="rotate(-90 92.9 73.4)">100k</text>
<text x="121.4" y="74.6">VS_R2</text>
<text x="96.3" y="79">I2S_LROUT</text>
<text x="96.3" y="81.8">I2S_MCLK</text>
<text x="116.3" y="79.2" transform="rotate(-90 116.3 79.2)">GND</text>
<text x="124.2" y="79.8">100k</text>
<text x="203.7" y="79" transform="rotate(-90 203.7 79)">+2V8</text>
<text x="96.3" y="84.6">I2S_SCLK</text>
<text x="96.3" y="87.4">I2S_SDATA</text>
<text x="63.9" y="97.9">VS_CR</text>
<text x="75.3" y="97.8">10uF</text>
<text x="91" y="96.9">VS_RR</text>
<text x="91.2" y="101.9">470</text>
<text x="42.5" y="106.9" transform="rotate(-90 42.5 106.9)">OUT</text>
<text x="64.3" y="106.2">VS_CL</text>
<text x="75.3" y="106.2">10u</text>
<text x="79.7" y="106.2">F</text>
<text x="91.2" y="105.3">VS_RL</text>
<text x="203.7" y="104.1" transform="rotate(-90 203.7 104.1)">GND</text>
<text x="91.2" y="110.3">470</text>
<text x="101.9" y="108.1">VS_GBUF</text>
<text x="106.9" y="113.1">0*</text>
<text x="59.3" y="115.7">10</text>
<text x="62.2" y="115.7">k</text>
<text x="66.3" y="115.7">10</text>
<text x="69.1" y="115.7">k</text>
<text x="76.4" y="117.8">2.2</text>
<text x="80" y="117.8">nF</text>
<text x="85.2" y="117.8">2</text>
<text x="86.6" y="117.8">.</text>
<text x="87.3" y="117.8">2nF</text>
<text x="114.3" y="116.4">22</text>
<text x="121.3" y="116.4">22</text>
<text x="128.3" y="116.4">10</text>
<text x="203.7" y="118.9" transform="rotate(-90 203.7 118.9)">AGND</text>
<text x="59.3" y="124.9" transform="rotate(-90 59.3 124.9)">VS_R7</text>
<text x="71.9" y="124.9" transform="rotate(-90 71.9 124.9)">VS_R8</text>
<text x="99.8" y="125.8" transform="rotate(-90 99.8 125.8)">VS_GND</text>
<text x="105.3" y="121.7" transform="rotate(-90 105.3 121.7)">0*</text>
<text x="113.7" y="125.1" transform="rotate(-90 113.7 125.1)">VS_R4</text>
<text x="120.7" y="125.1" transform="rotate(-90 120.7 125.1)">VS_R5</text>
<text x="127.7" y="125.1" transform="rotate(-90 127.7 125.1)">VS_R6</text>
<text x="134.6" y="120.9">1uF</text>
<text x="112.8" y="129">10nF 10nF 47nF</text>
<text x="132.7" y="126.2">VS_C6</text>
<text x="78.6" y="133.1" transform="rotate(-90 78.6 133.1)">VS_CR2</text>
<text x="85.6" y="132.6" transform="rotate(-90 85.6 132.6)">VS_CL2</text>
<text x="111.8" y="133.9">VS_C3VS_C4 VS_C5</text>
<text x="132.8" y="140.4">AGND</text>
<text x="206" y="156.2">+3V3</text>
<text x="231.1" y="156.2">+1V8</text>
<text x="263.2" y="156.2">+2V8</text>
<text x="211" y="167.9">100n</text>
<text x="211" y="162.3">VS_C7VS_C8VS_C9</text>
<text x="216.7" y="167.9">F100n</text>
<text x="223.7" y="167.9">F100nF</text>
<text x="236.1" y="167.9">100n</text>
<text x="236.1" y="162.3">VS_C1V0S_C1V1S_C1V2S_C13</text>
<text x="241.9" y="167.9">F100n</text>
<text x="248.8" y="167.9">F100n</text>
<text x="255.8" y="167.9">F100nF</text>
<text x="268.2" y="167.9">100n</text>
<text x="268.2" y="162.3">VS_C1V4S_C15</text>
<text x="274" y="167.9">F100nF</text>
<text x="206.5" y="173.9">GND</text>
<text x="231.6" y="173.9">GND</text>
<text x="262.6" y="173.9">AGND</text>
</g>
<g font-size="2.6" fill="#808080">
<text x="138.4" y="31.2">3</text>
<text x="144.9" y="32.4">RESET</text>
<text x="176.9" y="32.4">XTALO</text>
<text x="178" y="35.2">XTALI</text>
<text x="189.5" y="31.2">17</text>
<text x="189.5" y="34">18</text>
<text x="137.1" y="36.8">23</text>
<text x="137.1" y="39.5">13</text>
<text x="144.9" y="38">CS</text>
<text x="144.9" y="40.8">DCS</text>
<text x="179.3" y="40.8">VCO</text>
<text x="189.5" y="39.5">15</text>
<text x="137.1" y="42.3">28</text>
<text x="137.1" y="45.1">29</text>
<text x="137.1" y="47.9">30</text>
<text x="144.9" y="43.6">SCLK</text>
<text x="144.9" y="46.4">SI</text>
<text x="178.4" y="46.4">TEST</text>
<text x="189.5" y="45.1">32</text>
<text x="51.4" y="49.3">1</text>
<text x="51.4" y="52.1">2</text>
<text x="138.4" y="53.5">8</text>
<text x="144.9" y="49.1">SO</text>
<text x="175.7" y="51.9">IOVCC0</text>
<text x="189.5" y="50.7">6</text>
<text x="189.5" y="53.5">14</text>
<text x="51.4" y="54.9">3</text>
<text x="51.4" y="57.7">4</text>
<text x="137.1" y="59.1">26</text>
<text x="144.9" y="54.7">DREQ</text>
<text x="175.7" y="54.7">IOVCC1</text>
<text x="175.7" y="57.5">IOVCC2</text>
<text x="189.5" y="56.3">19</text>
<text x="137.1" y="61.9">27</text>
<text x="144.9" y="60.3">RX</text>
<text x="144.9" y="63.1">TX</text>
<text x="176.5" y="63.1">CVCC0</text>
<text x="176.5" y="65.9">CVCC1</text>
<text x="189.5" y="61.9">5</text>
<text x="189.5" y="64.7">7</text>
<text x="137.1" y="67.5">33</text>
<text x="137.1" y="70.2">34</text>
<text x="144.9" y="68.7">GPIO0</text>
<text x="144.9" y="71.5">GPIO1</text>
<text x="176.5" y="68.7">CVCC2</text>
<text x="176.5" y="71.5">CVCC3</text>
<text x="189.5" y="67.5">24</text>
<text x="189.5" y="70.2">31</text>
<text x="137.1" y="75.8">10</text>
<text x="138.4" y="73">9</text>
<text x="144.9" y="74.3">GPIO2</text>
<text x="144.9" y="77.1">GPIO3</text>
<text x="176.8" y="77.1">AVCC0</text>
<text x="189.5" y="75.8">38</text>
<text x="51.4" y="78.6">1</text>
<text x="51.4" y="81.4">2</text>
<text x="137.1" y="78.6">36</text>
<text x="137.1" y="81.4">25</text>
<text x="144.9" y="79.8">GPIO4</text>
<text x="144.9" y="82.6">GPIO5</text>
<text x="176.8" y="79.8">AVCC1</text>
<text x="176.8" y="82.6">AVCC2</text>
<text x="189.5" y="78.6">43</text>
<text x="189.5" y="81.4">45</text>
<text x="51.4" y="84.2">3</text>
<text x="51.4" y="87">4</text>
<text x="137.1" y="87">12</text>
<text x="137.3" y="84.2">11</text>
<text x="144.9" y="85.4">GPIO6</text>
<text x="144.9" y="88.2">GPIO7</text>
<text x="177.9" y="88.2">GND0</text>
<text x="189.5" y="87">4</text>
<text x="189.5" y="89.8">16</text>
<text x="138.4" y="92.6">1</text>
<text x="138.4" y="95.4">2</text>
<text x="144.9" y="93.8">MIC+/LINE1</text>
<text x="177.9" y="91">GND1</text>
<text x="177.9" y="93.8">GND2</text>
<text x="189.5" y="92.6">20</text>
<text x="189.5" y="95.4">21</text>
<text x="53.4" y="98.2">3</text>
<text x="53.4" y="100.9">5</text>
<text x="137.1" y="98.2">48</text>
<text x="144.9" y="96.6">MIC-</text>
<text x="144.9" y="99.4">LINE2</text>
<text x="177.9" y="96.6">GND3</text>
<text x="177.9" y="99.4">GND4</text>
<text x="189.5" y="98.2">22</text>
<text x="189.5" y="100.9">35</text>
<text x="53.4" y="106.5">2</text>
<text x="53.4" y="103.7">4</text>
<text x="137.1" y="103.7">46</text>
<text x="137.1" y="106.5">39</text>
<text x="144.9" y="105">LEFT</text>
<text x="144.9" y="107.8">RIGHT</text>
<text x="176.3" y="107.8">AGND0</text>
<text x="177.9" y="102.2">GND5</text>
<text x="189.5" y="106.5">37</text>
<text x="53.4" y="109.3">1</text>
<text x="137.1" y="109.3">42</text>
<text x="144.9" y="110.5">GBUF</text>
<text x="176.3" y="110.5">AGND1</text>
<text x="176.3" y="113.3">AGND2</text>
<text x="189.5" y="109.3">40</text>
<text x="189.5" y="112.1">41</text>
<text x="137.1" y="114.9">44</text>
<text x="144.9" y="116.1">RCAP</text>
<text x="176.3" y="116.1">AGND3</text>
<text x="189.5" y="114.9">47</text>
</g>
<text font-size="2.2" fill="#800000" x="58.6" y="157.2">(Dont use with USB powered speakers)</text>
</svg>
